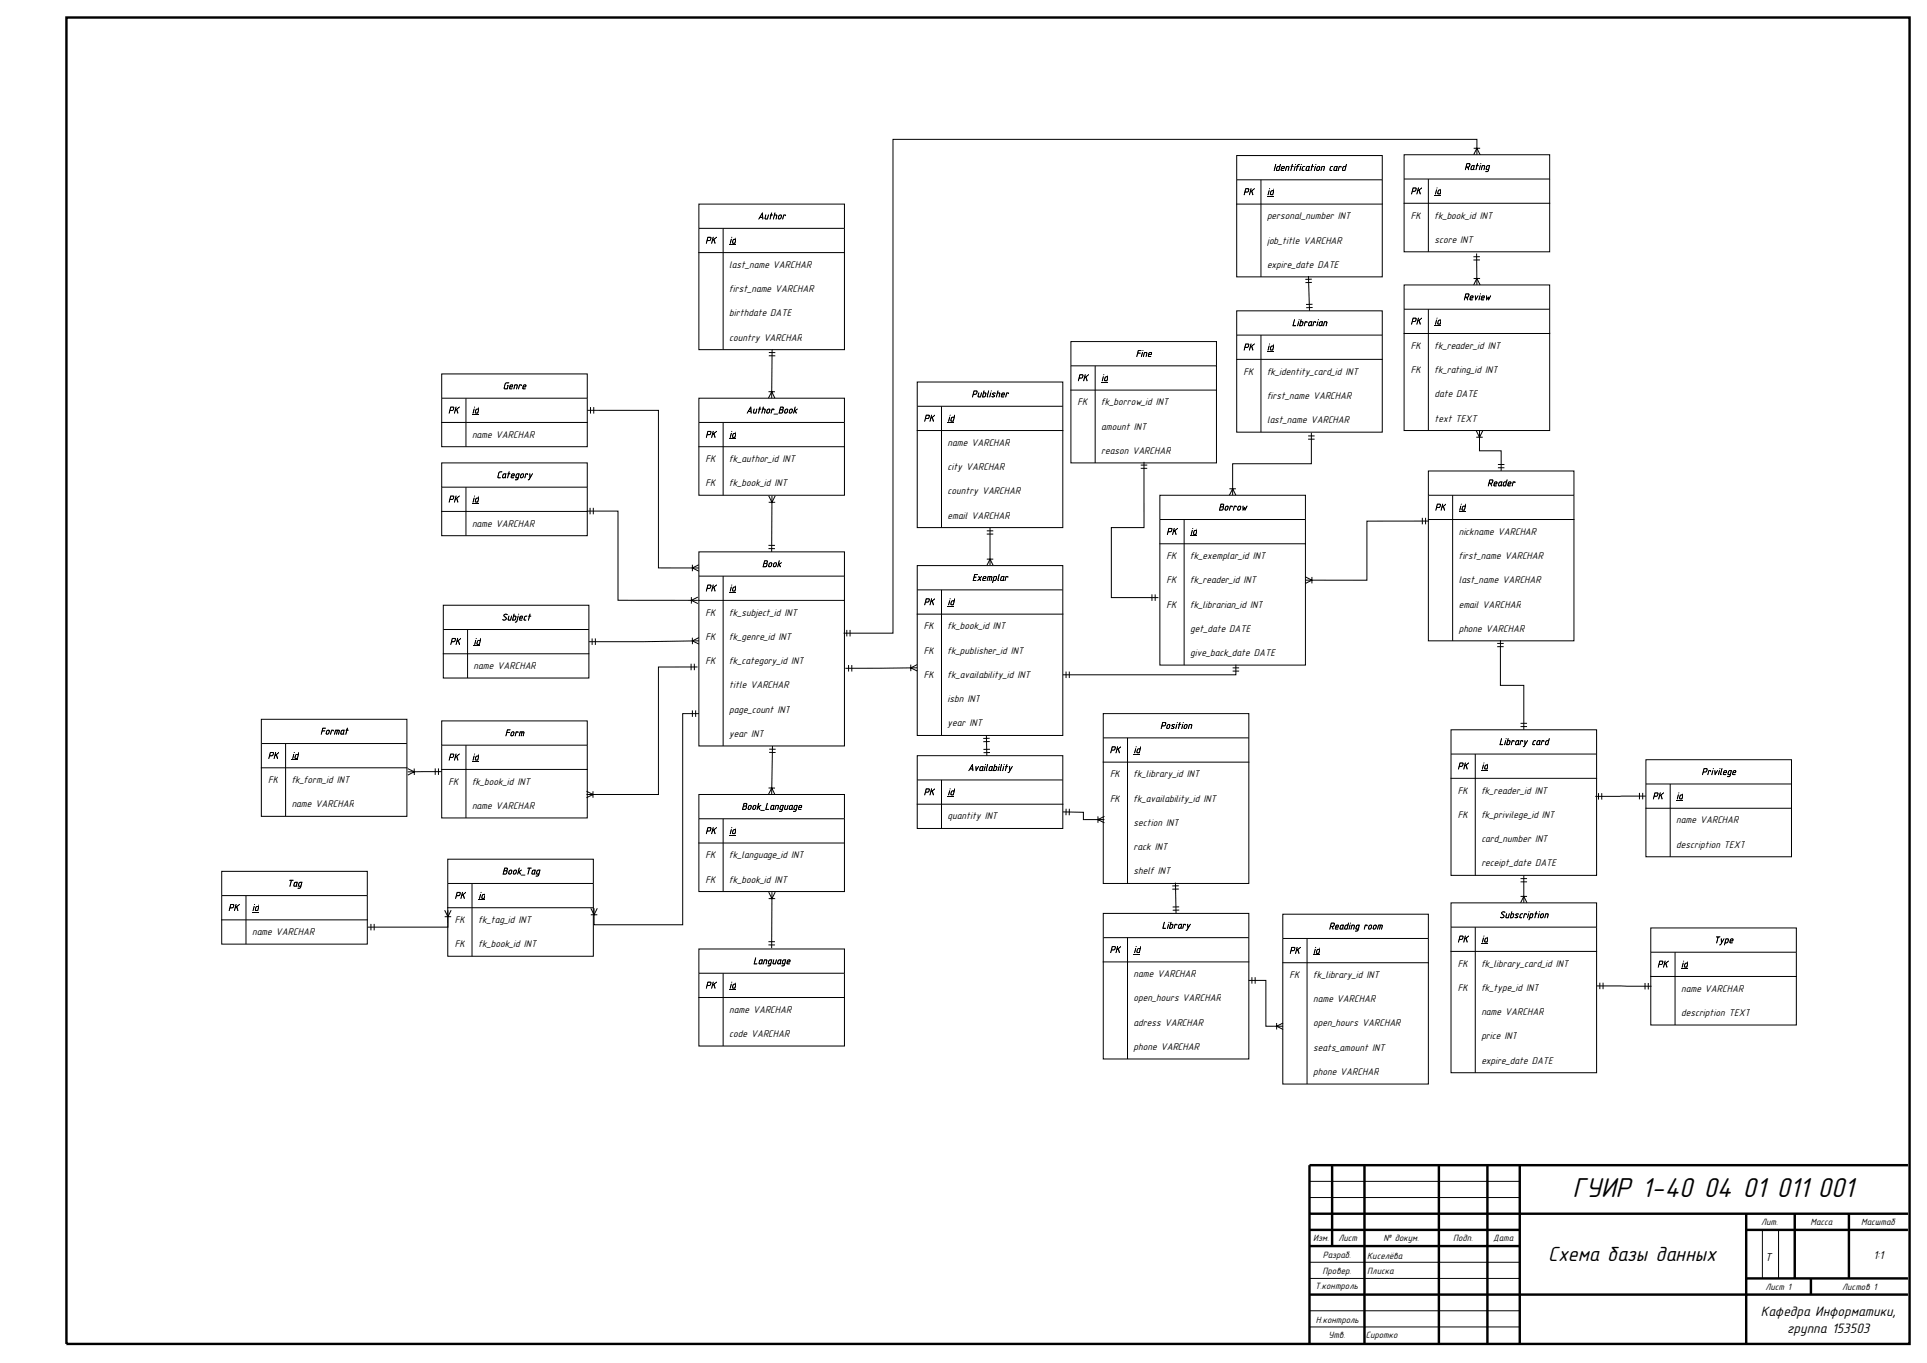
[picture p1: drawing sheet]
<svg xmlns="http://www.w3.org/2000/svg" width="594mm" height="420mm" viewBox="0 0 594 420" stroke-linecap="round" stroke-linejoin="round" font-family="sans-serif">
<g fill="none" stroke="#000" stroke-width=".75" stroke-linecap="butt">
<path d="M20.5 5.4h568.2v408.9h-568.2zM410.7 359.2v25M420.7 359.2v54.9M443.6 359.2v54.9M458.6 359.2v54.9M468.6 359.2v54.9M588.2 359.2h-184.5v54.9M403.7 374.2h184.5M403.7 379.2h64.9M538.4 374.2v39.9M538.4 379.2h49.8M553.3 374.2v19.9"/>
<path d="M570 374.2v19.9M403.7 399.1h184.5M403.7 384.2h64.9M538.4 394.1h49.8M558.3 394.1v5"/>
</g>
<path d="M403.7 369.2h64.9M403.7 364.2h64.9M543.4 379.2v14.9M548.3 379.2v14.9M403.7 394.1h64.9M403.7 389.1h64.9M403.7 409.1h64.9M403.7 404.1h64.9" fill="none" stroke="#000" stroke-width=".31"/>
<path d="M215.5 170.1h44.8v7.5h-44.8z" fill="#fff"/>
<path d="M215.5 177.6v-7.5h44.8v7.5M215.5 177.6v52.4h44.8v-52.4M215.5 177.6h44.8M222.9 177.6v52.4M215.5 185.1h44.8M224.8 182.7h2.1" fill="none" stroke="#000" stroke-width=".31"/>
<path d="M282.8 117.8h44.9v7.5h-44.9z" fill="#fff"/>
<path d="M282.8 125.3v-7.5h44.9v7.5M282.8 125.3v37.4h44.9v-37.4M282.8 125.3h44.9M282.8 132.7h44.9M290.3 125.3v37.4M292.1 130.3h2.1" fill="none" stroke="#000" stroke-width=".31"/>
<path d="M215.5 62.9h44.8v7.5h-44.8z" fill="#fff"/>
<path d="M215.5 70.4v-7.5h44.8v7.5M215.5 70.4v37.4h44.8v-37.4M215.5 70.4h44.8M215.5 77.9h44.8M222.9 70.4v37.4M224.8 75.5h2.1" fill="none" stroke="#000" stroke-width=".31"/>
<path d="M282.8 174.4h44.9v7.5h-44.9z" fill="#fff"/>
<path d="M282.8 181.9v-7.5h44.9v7.5M282.8 181.9v44.8h44.9v-44.8M282.8 181.9h44.9M282.8 189.3h44.9M290.3 181.9v44.8M292.1 186.9h2.1" fill="none" stroke="#000" stroke-width=".31"/>
<path d="M282.8 233h44.9v7.4h-44.9z" fill="#fff"/>
<path d="M282.8 240.4v-7.4h44.9v7.4M282.8 240.4v15h44.9v-15M282.8 240.4h44.9M282.8 247.9h44.9M290.3 240.4v15M292.1 245.5h2.1" fill="none" stroke="#000" stroke-width=".31"/>
<path d="M340.1 281.6h44.9v7.5h-44.9z" fill="#fff"/>
<path d="M340.1 289.1v-7.5h44.9v7.5M340.1 289.1v37.4h44.9v-37.4M340.1 289.1h44.9M340.1 296.6h44.9M347.6 289.1v37.4M349.5 294.1h2" fill="none" stroke="#000" stroke-width=".31"/>
<path d="M340.1 220h44.9v7.5h-44.9z" fill="#fff"/>
<path d="M340.1 227.5v-7.5h44.9v7.5M340.1 227.5v44.9h44.9v-44.9M340.1 227.5h44.9M340.1 235h44.9M347.6 227.5v44.9M349.5 232.6h2" fill="none" stroke="#000" stroke-width=".31"/>
<path d="M395.5 281.8h44.9v7.5h-44.9z" fill="#fff"/>
<path d="M395.5 289.3v-7.5h44.9v7.5M395.5 289.3v44.9h44.9v-44.9M395.5 289.3h44.9M395.5 296.8h44.9M403 289.3v44.9M404.8 294.4h2.1" fill="none" stroke="#000" stroke-width=".31"/>
<path d="M136.2 115.3h44.9v7.5h-44.9z" fill="#fff"/>
<path d="M136.2 122.8v-7.5h44.9v7.5M136.2 122.8v14.9h44.9v-14.9M136.2 122.8h44.9M136.2 130.2h44.9M143.7 122.8v14.9M145.5 127.8h2.1" fill="none" stroke="#000" stroke-width=".31"/>
<path d="M136.2 142.7h44.9v7.5h-44.9z" fill="#fff"/>
<path d="M136.2 150.2v-7.5h44.9v7.5M136.2 150.2v14.9h44.9v-14.9M136.2 150.2h44.9M136.2 157.7h44.9M143.7 150.2v14.9M145.5 155.3h2.1" fill="none" stroke="#000" stroke-width=".31"/>
<path d="M136.7 186.6h44.9v7.5h-44.9z" fill="#fff"/>
<path d="M136.7 194.1v-7.5h44.9v7.5M136.7 194.1v14.9h44.9v-14.9M136.7 194.1h44.9M144.2 194.1v14.9M146 199.1h2.1M136.7 201.6h44.9" fill="none" stroke="#000" stroke-width=".31"/>
<path d="M136.2 222.2h44.9v7.5h-44.9z" fill="#fff"/>
<path d="M136.2 229.7v-7.5h44.9v7.5M136.2 229.7v22.5h44.9v-22.5M136.2 229.7h44.9M136.2 237.2h44.9M143.7 229.7v22.5M145.5 234.8h2.1" fill="none" stroke="#000" stroke-width=".31"/>
<path d="M80.6 221.7h44.9v7.5h-44.9z" fill="#fff"/>
<path d="M80.6 229.2v-7.5h44.9v7.5M80.6 229.2v22.5h44.9v-22.5M80.6 229.2h44.9M80.6 236.7h44.9M88.1 229.2v22.5M89.9 234.3h2.1" fill="none" stroke="#000" stroke-width=".31"/>
<path d="M68.4 268.6h44.8v7.5h-44.8z" fill="#fff"/>
<path d="M68.4 276.1v-7.5h44.8v7.5M68.4 276.1v15h44.8v-15M68.4 276.1h44.8M75.8 276.1v15M68.4 283.6h44.8M77.7 281.2h2.1" fill="none" stroke="#000" stroke-width=".31"/>
<path d="M215.5 292.6h44.8v7.4h-44.8z" fill="#fff"/>
<path d="M215.5 300v-7.4h44.8v7.4M215.5 300v22.5h44.8v-22.5M215.5 300h44.8M215.5 307.5h44.8M222.9 300v22.5M224.8 305.1h2.1" fill="none" stroke="#000" stroke-width=".31"/>
<path d="M432.9 47.7h44.9v7.5h-44.9z" fill="#fff"/>
<path d="M432.9 55.2v-7.5h44.9v7.5M432.9 55.2v22.4h44.9v-22.4M432.9 55.2h44.9M440.4 55.2v22.4M432.9 62.7h44.9M442.2 60.3h2.1" fill="none" stroke="#000" stroke-width=".31"/>
<path d="M432.9 87.9h44.9v7.4h-44.9z" fill="#fff"/>
<path d="M432.9 95.3v-7.4h44.9v7.4M432.9 95.3v37.4h44.9v-37.4M432.9 95.3h44.9M440.4 95.3v37.4M432.9 102.8h44.9M442.2 100.4h2.1" fill="none" stroke="#000" stroke-width=".31"/>
<path d="M440.4 145.2h44.9v7.5h-44.9z" fill="#fff"/>
<path d="M440.4 152.7v-7.5h44.9v7.5M440.4 152.7v44.9h44.9v-44.9M440.4 152.7h44.9M447.9 152.7v44.9M449.7 157.7h2.1M440.4 160.2h44.9" fill="none" stroke="#000" stroke-width=".31"/>
<path d="M447.4 225h44.8v7.5h-44.8z" fill="#fff"/>
<path d="M447.4 232.5v-7.5h44.8v7.5M447.4 232.5v37.4h44.8v-37.4M447.4 232.5h44.8M447.4 240h44.8M454.8 232.5v37.4M456.7 237.5h2.1" fill="none" stroke="#000" stroke-width=".31"/>
<path d="M447.4 278.3h44.8v7.5h-44.8z" fill="#fff"/>
<path d="M447.4 285.8v-7.5h44.8v7.5M447.4 285.8v44.9h44.8v-44.9M447.4 285.8h44.8M447.4 293.3h44.8M454.8 285.8v44.9M456.7 290.9h2.1" fill="none" stroke="#000" stroke-width=".31"/>
<path d="M507.4 234.2h44.9v7.5h-44.9z" fill="#fff"/>
<path d="M507.4 241.7v-7.5h44.9v7.5M507.4 241.7v22.4h44.9v-22.4M507.4 241.7h44.9M507.4 249.2h44.9M514.9 241.7v22.4M516.8 246.8h2" fill="none" stroke="#000" stroke-width=".31"/>
<path d="M381.3 95.8h44.9v7.5h-44.9z" fill="#fff"/>
<path d="M381.3 103.3v-7.5h44.9v7.5M381.3 103.3v29.9h44.9v-29.9M381.3 103.3h44.9M381.3 110.8h44.9M388.8 103.3v29.9M390.6 108.4h2.1" fill="none" stroke="#000" stroke-width=".31"/>
<path d="M381.3 48h44.9v7.4h-44.9z" fill="#fff"/>
<path d="M381.3 55.4v-7.4h44.9v7.4M381.3 55.4v30h44.9v-30M381.3 55.4h44.9M388.8 55.4v30M381.3 62.9h44.9M390.6 60.5h2.1" fill="none" stroke="#000" stroke-width=".31"/>
<path d="M357.6 152.7h44.9v7.5h-44.9z" fill="#fff"/>
<path d="M357.6 160.2v-7.5h44.9v7.5M357.6 160.2v44.8h44.9v-44.8M357.6 160.2h44.9M357.6 167.6h44.9M365.1 160.2v44.8M366.9 165.2h2.1" fill="none" stroke="#000" stroke-width=".31"/>
<path d="M330.2 105.3h44.8v7.5h-44.8z" fill="#fff"/>
<g fill="none" stroke="#000" stroke-width=".31">
<path d="M455.2 78.2l.1 9.7M456.3 79.1l-2 .1M403.4 85.1l.3 10.7M404.4 86.1h-2M404.5 87.1h-2M404.7 93.8l-2 .1M404.7 94.8l-2 .1M456.3 80.1l-2 .1M456.3 85.8l-2 .1M456.3 87.8l-1-1.9-1 2M330.2 112.8v-7.5h44.8v7.5M330.2 112.8v29.9h44.8v-29.9"/>
<path d="M330.2 112.8h44.8M337.6 112.8v29.9M339.5 117.9h2.1M330.2 120.3h44.8M403.3 134.4h2M403.3 135.4h2M404.3 133.4v9.6h-24.3v9.7M455.1 134.8h2M455.1 132.8l1 2 1-2M456.1 132.8v6.2h6.7v6.2M351.7 143.4h2M351.7 144.4h2"/>
<path d="M352.7 142.4v20.3h-10.1v21.5h14.5M379 152.7l1-2 1 2M379 150.7h2M438.5 159.6v2M439.5 159.6v2M461.8 144.2h2M461.8 143.2h2M304.2 174.4l1-2 1 2M304.2 163.7h2M304.2 164.6h2M304.2 172.4h2M305.2 162.7v11.7"/>
<path d="M402.5 177.9l2 1-2 1M404.5 177.9v2M440.5 160.6l-19.1 .1v18.2h-18.9M355.1 183.2v2M356.1 183.2v2M461.6 198.4h2M461.6 199.4h2M462.6 197.4v13.9h7.2v13.7M261.6 205v2M262.6 205v2M280.8 204.9v2M282.8 204.9l-2 1 2 1"/>
<path d="M282.8 205.9l-22.2 .1M328.7 207v2M329.7 207v2M381 204.9v3.1h-53.3M382 205.9h-2M382 206.9h-2M304.1 226.6l.1 6.4M305.1 227.6l-2 .1M305.1 228.6l-1.9 .1M305.2 231h-2M305.2 232h-2M468.8 224h2"/>
<path d="M468.8 223h2M327.7 250.3l6.3 .1v2.3h6.5M328.7 249.3l-.1 2M329.7 249.3l-.1 2M338.5 251.7v2M340.5 251.7l-2 1 2 1M492.8 244.5v2M493.8 244.5v2M505.5 244.4v2M506.5 244.4v2M507.4 245.4l-15.6 .1M362.4 272.1l.2 9.5"/>
<path d="M363.4 273.1h-2M363.4 274.1h-2M363.5 279.6h-2M468.8 278.3l1-1.9 1 1.9M468.8 270.9h2M468.8 271.9h2M468.8 276.4h2M469.8 269.9v8.4M363.6 280.6h-2M385 302.3h5.3v14.1h5.3M386 301.3v2M387 301.3v2"/>
<path d="M393.6 315.4v2M395.6 315.4l-2 1 2 1"/>
</g>
<path d="M215.5 122.8h44.8v7.4h-44.8z" fill="#fff"/>
<g fill="none" stroke="#000" stroke-width=".31">
<path d="M237 109.7h2M237 108.7h2M238 107.7l-.1 15.1M181.1 126.5h21.9v48.6h12.5M182.1 125.5v2M183.1 125.5v2M215.5 130.2v-7.4h44.8v7.4M215.5 130.2v22.5h44.8v-22.5M215.5 130.2h44.8M215.5 137.7h44.8M222.9 130.2v22.5M224.8 135.3h2.1"/>
<path d="M236.9 122.7l1-1.9 1 2M236.9 120.8h2M237 154.8l2 .1M237 152.9l1 2 1-2M238 152.9l-.1 17.2M213.5 174.1v2M215.5 174.1l-2 1 2 1M236.9 169.1h2M236.9 168.1h2"/>
</g>
<path d="M215.5 244.9h44.8v7.5h-44.8z" fill="#fff"/>
<g fill="none" stroke="#000" stroke-width=".31">
<path d="M180.9 157.6h9.6v27.5h24.7M181.9 156.6v2M182.9 156.6v2M182.6 196.8v2M183.6 196.8v2M213.2 184.1v2M213.5 196.6v2M215.2 184.1l-2 1 2 1M215.5 196.6l-2 1 2 1M215.5 197.6l-33.9 .2M213.1 204.6v2M213.5 219v2"/>
<path d="M214.1 204.6v2M214.5 219v2M215.1 205.6h-12.1v39.3h-22.2M125.7 237l2 .9-2 1.1M127.7 236.9v2M134.2 236.9v2M135.2 236.9v2M136.2 237.9l-10.5 .1M215.5 220h-5v65.1h-27.3v-5.1M237.1 232h2M237.1 231h2M238.2 230l-.3 14.9"/>
<path d="M180.8 243.9l2 1-2 1M182.8 243.9v2M215.5 252.4v-7.5h44.8v7.5M215.5 252.4v22.5h44.8v-22.5M215.5 252.4h44.8M215.5 259.9h44.8M222.9 252.4v22.5M224.8 257.5h2.1M236.9 244.9l1-2 1 2.1M236.9 242.9l2 .1M237 277h2M237 275l1 2 1-2"/>
<path d="M238 275l-.1 17.3M182.2 280l1 2 1-2M182.2 282h2M236.9 291.3h2M236.9 290.3h2"/>
</g>
<path d="M138 264.9h44.9v7.5h-44.9z" fill="#fff"/>
<g fill="none" stroke="#000" stroke-width=".31">
<path d="M454.3 47.7l1-2 1 2M454.3 45.7h2M455.3 47.7v-4.7h-180v152.2h-15.2M261.1 194.2v2M262.1 194.2v2M138 272.4v-7.5h44.9v7.5M138 272.4v22.4h44.9v-22.4M138 272.4h44.9M138 279.8h44.9M145.5 272.4v22.4M147.5 277.4h2.1M114.4 284.8v2"/>
<path d="M115.4 284.8v2M138.1 280.6v5.2h-24.7M139.1 280.6l-1 2-1-2M139.1 282.6h-2"/>
</g>
<path d="M508.9 286.1h44.9v7.5h-44.9z" fill="#fff"/>
<path d="M508.9 293.6v-7.5h44.9v7.5M508.9 293.6v22.4h44.9v-22.4M508.9 293.6h44.9M516.4 293.6v22.4M518.3 298.6h2M492.2 304h17M493.2 303v2M494.2 303v2M507.2 303v2M508.2 303v2M508.9 301h44.9" fill="none" stroke="#000" stroke-width=".31"/>
<g font-size="8.7">
<text x="484.8" y="369.1">ГУИР 1-40</text>
<text x="525.3" y="369.1">04</text>
<text x="537.4" y="369.1">01 011 001</text>
</g>
<text font-size="6.5" x="477.3" y="388.8">Схема базы данных</text>
<g font-size="4.4">
<text x="542.9" y="405.7">Кафедра Информатики,</text>
<text x="551" y="411">группа 153503</text>
</g>
<g font-size="3.6">
<text x="544.3" y="388.8">T</text>
<text x="577.6" y="388">1:1</text>
</g>
<g font-size="3.1">
<text x="392.5" y="52.7">Identification card</text>
<text x="451.5" y="52.4">Rating</text>
<text x="434.9" y="59.9">PK</text>
<text x="442.2" y="59.9">id</text>
<text x="383.3" y="60.1">PK</text>
<text x="390.6" y="60.1">id</text>
<text x="233.6" y="67.6">Author</text>
<text x="390.6" y="67.6">personal_number INT</text>
<text x="435" y="67.4">FK</text>
<text x="442.2" y="67.4">fk_book_id INT</text>
<text x="217.4" y="75.1">PK</text>
<text x="224.8" y="75.1">id</text>
<text x="390.6" y="75.1">job_title VARCHAR</text>
<text x="442.2" y="74.8">score INT</text>
<text x="224.8" y="82.6">last_name VARCHAR</text>
<text x="390.6" y="82.6">expire_date DATE</text>
<text x="224.8" y="90.1">first_name VARCHAR</text>
<text x="451.1" y="92.5">Review</text>
<text x="224.8" y="97.5">birthdate DATE</text>
<text x="398.3" y="100.5">Librarian</text>
<text x="434.9" y="100">PK</text>
<text x="442.2" y="100">id</text>
<text x="224.8" y="105">country VARCHAR</text>
<text x="435" y="107.5">FK</text>
<text x="442.2" y="107.5">fk_reader_id INT</text>
<text x="350.2" y="110">Fine</text>
<text x="383.3" y="108">PK</text>
<text x="390.6" y="108">id</text>
<text x="155" y="120">Genre</text>
<text x="332.1" y="117.5">PK</text>
<text x="339.5" y="117.5">id</text>
<text x="383.4" y="115.5">FK</text>
<text x="390.6" y="115.5">fk_identity_card_id INT</text>
<text x="435" y="115">FK</text>
<text x="442.2" y="115">fk_rating_id INT</text>
<text x="299.5" y="122.5">Publisher</text>
<text x="332.2" y="125">FK</text>
<text x="339.5" y="125">fk_borrow_id INT</text>
<text x="390.6" y="123">first_name VARCHAR</text>
<text x="442.2" y="122.5">date DATE</text>
<text x="138.2" y="127.5">PK</text>
<text x="145.5" y="127.5">id</text>
<text x="230" y="127.5">Author_Book</text>
<text x="284.8" y="129.9">PK</text>
<text x="292.1" y="129.9">id</text>
<text x="390.6" y="130.4">last_name VARCHAR</text>
<text x="442.2" y="129.9">text TEXT</text>
<text x="145.5" y="134.9">name VARCHAR</text>
<text x="217.4" y="134.9">PK</text>
<text x="224.8" y="134.9">id</text>
<text x="292.1" y="137.4">name VARCHAR</text>
<text x="339.5" y="132.4">amount INT</text>
<text x="217.5" y="142.4">FK</text>
<text x="224.8" y="142.4">fk_author_id INT</text>
<text x="339.5" y="139.9">reason VARCHAR</text>
<text x="153.1" y="147.4">Category</text>
<text x="217.5" y="149.9">FK</text>
<text x="224.8" y="149.9">fk_book_id INT</text>
<text x="292.1" y="144.9">city VARCHAR</text>
<text x="458.5" y="149.9">Reader</text>
<text x="138.2" y="154.9">PK</text>
<text x="145.5" y="154.9">id</text>
<text x="292.1" y="152.4">country VARCHAR</text>
<text x="292.1" y="159.9">email VARCHAR</text>
<text x="375.6" y="157.4">Borrow</text>
<text x="442.4" y="157.4">PK</text>
<text x="449.7" y="157.4">id</text>
<text x="145.5" y="162.4">name VARCHAR</text>
<text x="359.6" y="164.9">PK</text>
<text x="366.9" y="164.9">id</text>
<text x="449.7" y="164.9">nickname VARCHAR</text>
<text x="359.7" y="172.3">FK</text>
<text x="366.9" y="172.3">fk_exemplar_id INT</text>
<text x="449.7" y="172.3">first_name VARCHAR</text>
<text x="234.9" y="174.8">Book</text>
<text x="299.7" y="179.1">Exemplar</text>
<text x="359.7" y="179.8">FK</text>
<text x="366.9" y="179.8">fk_reader_id INT</text>
<text x="449.7" y="179.8">last_name VARCHAR</text>
<text x="217.4" y="182.3">PK</text>
<text x="224.8" y="182.3">id</text>
<text x="154.6" y="191.3">Subject</text>
<text x="217.5" y="189.8">FK</text>
<text x="224.8" y="189.8">fk_subject_id INT</text>
<text x="284.8" y="186.5">PK</text>
<text x="292.1" y="186.5">id</text>
<text x="359.7" y="187.3">FK</text>
<text x="366.9" y="187.3">fk_librarian_id INT</text>
<text x="449.7" y="187.3">email VARCHAR</text>
<text x="217.5" y="197.3">FK</text>
<text x="224.8" y="197.3">fk_genre_id INT</text>
<text x="284.9" y="194">FK</text>
<text x="292.1" y="194">fk_book_id INT</text>
<text x="366.9" y="194.8">get_date DATE</text>
<text x="449.7" y="194.8">phone VARCHAR</text>
<text x="138.7" y="198.8">PK</text>
<text x="146" y="198.8">id</text>
<text x="284.9" y="201.5">FK</text>
<text x="292.1" y="201.5">fk_publisher_id INT</text>
<text x="366.9" y="202.3">give_back_date DATE</text>
<text x="146" y="206.2">name VARCHAR</text>
<text x="217.5" y="204.8">FK</text>
<text x="224.8" y="204.8">fk_category_id INT</text>
<text x="284.9" y="209">FK</text>
<text x="292.1" y="209">fk_availability_id INT</text>
<text x="224.8" y="212.2">title VARCHAR</text>
<text x="224.8" y="219.7">page_count INT</text>
<text x="292.1" y="216.5">isbn INT</text>
<text x="98.7" y="226.4">Format</text>
<text x="155.7" y="226.9">Form</text>
<text x="224.8" y="227.2">year INT</text>
<text x="292.1" y="223.9">year INT</text>
<text x="357.7" y="224.7">Position</text>
<text x="82.6" y="233.9">PK</text>
<text x="89.9" y="233.9">id</text>
<text x="342.1" y="232.2">PK</text>
<text x="349.5" y="232.2">id</text>
<text x="462.1" y="229.7">Library card</text>
<text x="138.2" y="234.4">PK</text>
<text x="145.5" y="234.4">id</text>
<text x="298.4" y="237.7">Availability</text>
<text x="342.2" y="239.7">FK</text>
<text x="349.5" y="239.7">fk_library_id INT</text>
<text x="449.3" y="237.2">PK</text>
<text x="456.7" y="237.2">id</text>
<text x="524.6" y="238.9">Privilege</text>
<text x="82.7" y="241.4">FK</text>
<text x="89.9" y="241.4">fk_form_id INT</text>
<text x="138.3" y="241.9">FK</text>
<text x="145.5" y="241.9">fk_book_id INT</text>
<text x="284.8" y="245.1">PK</text>
<text x="292.1" y="245.1">id</text>
<text x="449.4" y="244.6">FK</text>
<text x="456.7" y="244.6">fk_reader_id INT</text>
<text x="89.9" y="248.9">name VARCHAR</text>
<text x="145.5" y="249.4">name VARCHAR</text>
<text x="228.6" y="249.6">Book_Language</text>
<text x="342.2" y="247.1">FK</text>
<text x="349.5" y="247.1">fk_availability_id INT</text>
<text x="509.4" y="246.4">PK</text>
<text x="516.8" y="246.4">id</text>
<text x="217.4" y="257.1">PK</text>
<text x="224.8" y="257.1">id</text>
<text x="292.1" y="252.6">quantity INT</text>
<text x="349.5" y="254.6">section INT</text>
<text x="449.4" y="252.1">FK</text>
<text x="456.7" y="252.1">fk_privilege_id INT</text>
<text x="516.8" y="253.9">name VARCHAR</text>
<text x="349.5" y="262.1">rack INT</text>
<text x="456.7" y="259.6">card_number INT</text>
<text x="516.8" y="261.4">description TEXT</text>
<text x="154.8" y="269.6">Book_Tag</text>
<text x="217.5" y="264.6">FK</text>
<text x="224.8" y="264.6">fk_language_id INT</text>
<text x="349.5" y="269.6">shelf INT</text>
<text x="456.7" y="267.1">receipt_date DATE</text>
<text x="88.5" y="273.3">Tag</text>
<text x="217.5" y="272.1">FK</text>
<text x="224.8" y="272.1">fk_book_id INT</text>
<text x="70.3" y="280.8">PK</text>
<text x="77.7" y="280.8">id</text>
<text x="140.2" y="277.1">PK</text>
<text x="147.5" y="277.1">id</text>
<text x="140.3" y="284.5">FK</text>
<text x="147.5" y="284.5">fk_tag_id INT</text>
<text x="358.2" y="286.3">Library</text>
<text x="409.7" y="286.5">Reading room</text>
<text x="462.2" y="283">Subscription</text>
<text x="77.7" y="288.3">name VARCHAR</text>
<text x="140.3" y="292">FK</text>
<text x="147.5" y="292">fk_book_id INT</text>
<text x="342.1" y="293.8">PK</text>
<text x="349.5" y="293.8">id</text>
<text x="449.3" y="290.5">PK</text>
<text x="456.7" y="290.5">id</text>
<text x="528.4" y="290.8">Type</text>
<text x="232.2" y="297.3">Language</text>
<text x="397.5" y="294">PK</text>
<text x="404.8" y="294">id</text>
<text x="449.4" y="298">FK</text>
<text x="456.7" y="298">fk_library_card_id INT</text>
<text x="510.9" y="298.3">PK</text>
<text x="518.3" y="298.3">id</text>
<text x="217.4" y="304.7">PK</text>
<text x="224.8" y="304.7">id</text>
<text x="349.5" y="301.2">name VARCHAR</text>
<text x="397.6" y="301.5">FK</text>
<text x="404.8" y="301.5">fk_library_id INT</text>
<text x="449.4" y="305.5">FK</text>
<text x="456.7" y="305.5">fk_type_id INT</text>
<text x="518.3" y="305.7">name VARCHAR</text>
<text x="349.5" y="308.7">open_hours VARCHAR</text>
<text x="404.8" y="309">name VARCHAR</text>
<text x="224.8" y="312.2">name VARCHAR</text>
<text x="349.5" y="316.2">adress VARCHAR</text>
<text x="404.8" y="316.5">open_hours VARCHAR</text>
<text x="456.7" y="313">name VARCHAR</text>
<text x="518.3" y="313.2">description TEXT</text>
<text x="224.8" y="319.7">code VARCHAR</text>
<text x="349.5" y="323.7">phone VARCHAR</text>
<text x="404.8" y="323.9">seats_amount INT</text>
<text x="456.7" y="320.4">price INT</text>
<text x="456.7" y="327.9">expire_date DATE</text>
<text x="404.8" y="331.4">phone VARCHAR</text>
</g>
<g font-size="2.9">
<text x="543" y="377.5">Лит.</text>
<text x="558.2" y="377.5">Масса</text>
<text x="573.8" y="377.5">Масштаб</text>
<text x="404.9" y="382.5">Изм.</text>
<text x="412.7" y="382.5">Лист</text>
<text x="426.5" y="382.5">№ докум.</text>
<text x="448" y="382.5">Подп.</text>
<text x="460.4" y="382.5">Дата</text>
<text x="407.8" y="387.8">Разраб.</text>
<text x="421.5" y="388">Киселёва</text>
<text x="407.8" y="392.8">Провер.</text>
<text x="421.5" y="392.8">Плиска</text>
<text x="405.4" y="397.2">Т.контроль</text>
<text x="544.3" y="397.7">Лист 1</text>
<text x="568" y="397.7">Листов 1</text>
<text x="405.7" y="407.7">Н.контроль</text>
<text x="409.6" y="412.5">Утв.</text>
<text x="421.1" y="412.5">Сиротко</text>
</g>
</svg>
